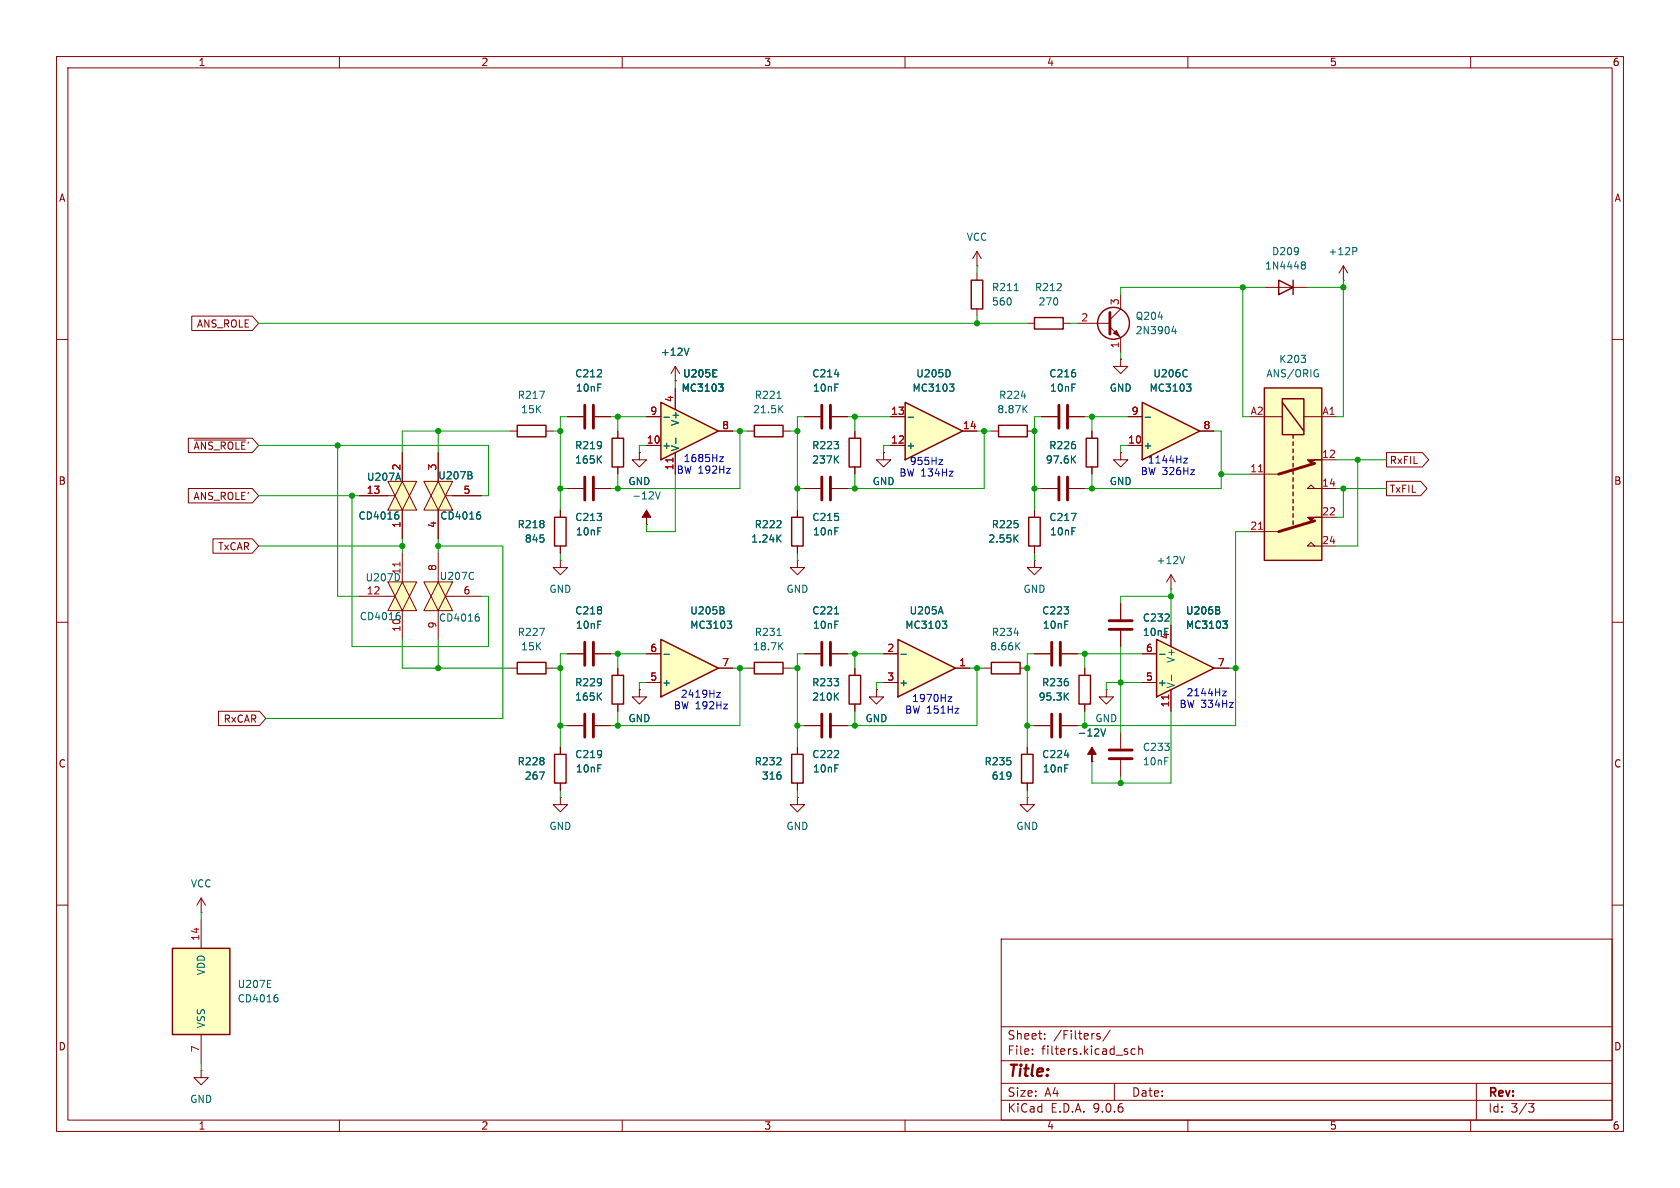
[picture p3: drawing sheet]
<svg xmlns="http://www.w3.org/2000/svg" width="297mm" height="210mm" viewBox="0 0 297 210" stroke-linecap="round" stroke-linejoin="round" font-family="sans-serif">
<g fill="none" stroke="#840000" stroke-width=".18">
<path d="M10 10h277v190h-277zM12 12h273v186h-273zM60 10v2M110 10v2M160 10v2M210 10v2M260 10v2M181.6 57.2h1.3M188 57.2h1.2M10 60h2M285 60h2M182.9 90.2v1.2"/>
<path d="M182.9 96.5v1.3M198.1 80v1.3h1.3l-1.3 1.3-1.3-1.3h1.3M198.1 80h.1M10 110h2M132.1 118.1h1.2M138.4 118.1h1.3M285 110h2M113 121.9v1.3h1.3l-1.3 1.3-1.2-1.3h1.2M113 121.9h.1M182.9 128.3h2.8M187.7 128.3h2.8M193 134.6h.1"/>
<path d="M181.6 141v1.2h1.3l-1.3 1.3-1.3-1.3h1.3M181.6 141h.1M10 160h2M177 166h108v32h-108zM285 160h2M60 198v2M110 198v2M160 198v2M177 194.5h108M177 191.5h108M177 187.5h108M177 181.5h108"/>
<path d="M182.5 186.3v.1M182.5 185.5v.1M184.7 183.6v.1M184.7 182.8v.1M194.5 182.8l-.4-.1-.2 .2 .1 .2 .5 .2v.3h-.6M196.2 182.1l-1.2 2M197 191.5v3M200.7 185.5l-.5-.1-.2 .3v.4l.1 .2h.6M201.3 185.5l.2-.1 .4 .1 .1 .9M201.3 184.9v1.5M210 198v2M260 198v2"/>
<path d="M261 191.5v6.5M270.2 195.1h1l-.5 .6 .4 .1 .1 .5-.3 .3h-.4"/>
</g>
<path d="M182.9 56.1h5.1v2.1h-5.1zM181.9 91.4h2v5.1h-2zM133.3 117.1h5.1v2h-5.1z" fill="none" stroke="#840000" stroke-width=".25"/>
<path d="M179.4 95.1l.6 .7M180 94.6l-.7 .7M137.4 112.3h.7M137.9 114.2l.5 .7M138.4 113.6l-.7 .7M188.2 133.5h.8M194.6 128.8l.4 1.3 .5-1.3" fill="none" stroke="#006464" stroke-width=".18"/>
<path d="M185.9 126.2v4.1M187.5 126.2v4.1" fill="none" stroke="#840000" stroke-width=".51"/>
<path d="M193 132.1l.8 1.3h-.8v1.2v-1.2h-.7z" fill="#840000" stroke="#840000" stroke-width=".18"/>
<path d="M201.9 71.1l10.2 5.1-10.2 5.1z" fill="#ffffc2"/>
<g fill="none" stroke="#840000" stroke-width=".25">
<path d="M91.4 75.2h5.1v2h-5.1zM201.9 71.1l10.2 5.1-10.2 5.1zM175.3 117.1h5v2h-5zM190.8 119.4h2v5.1h-2zM180.6 133.4h2v5h-2z"/>
<circle cx="196.8" cy="57.1" r="2.82"/>
</g>
<g fill="none" stroke="#840000" stroke-width=".18">
<path d="M190.5 57.2h5.7M196.2 57.8l1.9 1.9v2.5M198.1 52.1v2.5l-1.9 1.9M90.2 76.2h1.2M96.5 76.2h1.3M142.2 73.7h2.8M147.1 73.7h2.8M198.1 63.5v1.3h1.3l-1.3 1.2-1.3-1.2h1.3M198.1 63.5h.1M199.4 78.7h2.5M199.4 73.7h2.5M212.1 76.2h2.5"/>
<path d="M174 118.1h1.3M180.3 118.1h1.3M182.9 115.6h2.8M187.7 115.6h2.8M191.8 118.1v1.3M207 104.1h.1M207 101.6l-.8 1.3M207 101.6l.8 1.3M207 101.6v2.5M181.6 132.1v1.3M181.6 138.4v1.3M191.8 124.5v1.2"/>
<path d="M195.6 121.9v1.3h1.2l-1.2 1.3-1.3-1.3h1.3M195.6 121.9h.1"/>
</g>
<g fill="none" stroke="#006464" stroke-width=".18">
<path d="M207.5 57.7l-.3 .9h.8M207.8 58.2v.8M95.4 69.2h.8l-.5 1.2M147.5 66.2h.8M202.5 73.8h.9M209.8 67.9h.7l-.4 .5M209.8 65.4l.1 .1M209.9 66.5l-.1 .1M210.3 68.4l.2 .2v.3l-.2 .3M209.4 98.4l-.4 1.2M179.3 111.9h.8M179.8 114.2l.5 .7"/>
<path d="M180.3 113.6l-.7 .7M188.3 123l.6 .8M188.9 122.5l-.7 .7"/>
</g>
<path d="M196.2 55.2v3.9M145.3 71.6v4.1M146.8 71.6v4.1M185.9 113.5v4.1M187.5 113.5v4.1" fill="none" stroke="#840000" stroke-width=".51"/>
<path d="M196.8 58.9l.6-.5 .5 1z" fill="#840000" stroke="#840000" stroke-width=".18"/>
<path d="M116.8 71.1l10.2 5.1-10.2 5.1z" fill="#ffffc2"/>
<path d="M116.8 71.1l10.2 5.1-10.2 5.1z" fill="none" stroke="#840000" stroke-width=".25"/>
<path d="M114.3 78.7h2.5M114.3 73.7h2.5M127 76.2h2.5" fill="none" stroke="#840000" stroke-width=".18"/>
<path d="M117.4 73.8h.9M126.7 65.4v.1M126.7 66.5v.1M127 67.9h.8l-.4 .5M127.6 68.4l.2 .2v.3l-.2 .3" fill="none" stroke="#006464" stroke-width=".18"/>
<path d="M160 71.1l10.2 5.1-10.2 5.1z" fill="#ffffc2"/>
<path d="M133.3 75.2h5.1v2h-5.1zM160 71.1l10.2 5.1-10.2 5.1z" fill="none" stroke="#840000" stroke-width=".25"/>
<path d="M132.1 76.2h1.2M138.4 76.2h1.3M157.5 78.7h2.5M157.5 73.7h2.5M170.2 76.2h2.5M99.1 99.1v1.2h1.2l-1.2 1.3-1.3-1.3h1.3M99.1 99.1h.1M198.1 106.7v2.8M198.1 111.5v2.8M141 141v1.2h1.2l-1.2 1.3-1.3-1.3h1.3M141 141h.1" fill="none" stroke="#840000" stroke-width=".18"/>
<path d="M137.4 70.4h.7M137.9 72.2l.5 .8M138.4 71.7l-.7 .7M160.5 73.8h1M167.9 67.9h.7l-.4 .5M167.9 65.7v.6M168.4 68.4l.2 .2v.3l-.2 .3" fill="none" stroke="#006464" stroke-width=".18"/>
<path d="M196.1 111.3h4.1M196.1 109.7h4.1" fill="none" stroke="#840000" stroke-width=".51"/>
<path d="M116.8 113l10.2 5.1-10.2 5.1z" fill="#ffffc2"/>
<path d="M176.5 75.2h5.1v2h-5.1zM192 77.5h2.1v5.1h-2.1zM116.8 113l10.2 5.1-10.2 5.1z" fill="none" stroke="#840000" stroke-width=".25"/>
<path d="M175.3 76.2h1.2M181.6 76.2h1.3M184.1 73.7h2.8M189 73.7h2.8M193 76.2v1.3M193 82.6v1.2M114.3 115.6h2.5M127 118.1h2.5M114.3 120.7h2.5M198.1 129.5v2.8M198.1 134.4v2.8" fill="none" stroke="#840000" stroke-width=".18"/>
<path d="M180.6 70h.7M181 72.2l.6 .8M181.6 71.7l-.7 .7M189.6 81.1l.5 .8M190.1 80.6l-.7 .7M117.4 115.7h.9M127.7 107.9l.3 .2v.3l-.2 .1M127.8 107.3l.2 .2-.2 .3M128.6 109.8h.7l-.4 .5M129.1 110.3l.2 .2v.3l-.2 .3" fill="none" stroke="#006464" stroke-width=".18"/>
<path d="M187.2 71.6v4.1M188.7 71.6v4.1M196.1 134.1h4.1M196.1 132.6h4.1" fill="none" stroke="#840000" stroke-width=".51"/>
<path d="M223.5 68.6h10.2v30.5h-10.2z" fill="#ffffc2"/>
<g fill="none" stroke="#840000" stroke-width=".25">
<path d="M223.5 68.6h10.2v30.5h-10.2zM226.7 70.5h3.8v6.3h-3.8zM226.7 71.1l3.8 5.1M228.6 76.8v.7M228.6 78.1v.6M228.6 79.4v.6M228.6 80.6v.7M228.6 81.9v.7M228.6 83.2v.6M228.6 84.5v.6M228.6 85.7v.7M228.6 87v.6"/>
<path d="M228.6 88.3v.6M228.6 89.5v.7M228.6 90.8v.6M228.6 92.1v.6"/>
</g>
<path d="M223.5 73.7h3.2M230.5 73.7h5.7M221 83.8h5.1M221 94h5.1M232.4 86.4l-.6-.7-.7 .7h5.1M232.4 96.5l-.6-.6-.7 .6h5.1M233.7 81.3h2.5M233.7 91.4h2.5M207 110.5v3.8M207 121.9v3.8" fill="none" stroke="#840000" stroke-width=".18"/>
<g fill="#840000" stroke="#840000" stroke-width=".18">
<path d="M231.1 81.3h2.6h-1.3l-.6 .6z"/>
<path d="M231.1 91.4h2.6h-1.3l-.6 .7z"/>
</g>
<path d="M232.4 81.9l-6.3 1.9M232.4 92.1l-6.3 1.9" fill="none" stroke="#840000" stroke-width=".51"/>
<path d="M222.5 83.4h.7M222.5 93.6h.7M206.6 122.9v.7" fill="none" stroke="#a90000" stroke-width=".18"/>
<path d="M230 62.8h.8l-.4 .5M230.7 63.4l.1 .1-.1 .5M232.8 66.1h.3v.4l-.3 .1M232.9 65.3l.1 .1M207.1 119.3v1M214.9 108.5h.6M214.9 107.3h.6M216.2 109.8h.8l-.4 .5M216.7 110.3l.3 .2v.3l-.3 .3" fill="none" stroke="#006464" stroke-width=".18"/>
<path d="M204.5 113l10.1 5.1-10.1 5.1z" fill="#ffffc2"/>
<path d="M171.7 49.5h2v5.1h-2zM226.1 49.5l2.5 1.3-2.5 1.3zM228.6 49.5v2.6M204.5 113l10.1 5.1-10.1 5.1z" fill="none" stroke="#840000" stroke-width=".25"/>
<g fill="none" stroke="#840000" stroke-width=".18">
<path d="M172.7 47h.1M172.7 44.5l-.7 1.2M172.7 44.5l.8 1.2M172.7 44.5v2.5M172.7 48.3v1.2M172.7 54.6v1.3M223.5 50.8h7.6M237.5 49.5h.1M237.5 47l-.8 1.3M237.5 47l.8 1.3M237.5 47v2.5M100.3 73.7h2.8"/>
<path d="M105.2 73.7h2.7M182.9 99.1v1.2h1.2l-1.2 1.3-1.3-1.3h1.3M182.9 99.1h.1M184.1 86.4h2.8M189 86.4h2.8M201.9 115.6h2.6M214.6 118.1h2.6M201.9 120.7h2.6"/>
</g>
<g fill="none" stroke="#006464" stroke-width=".18">
<path d="M179.3 51.4h.7M230.2 46.8h.1M230.2 46.4l.3-.1 .2 .1 .1 .2-.3 .2M230.3 46.8h.2M230.3 46.8l-.1 .1M230.5 46.8l.3 .3-.1 .3-.2 .2-.3-.1M239.2 43.8h.4l.3 .2-.1 .4h-.6M189.4 90.7h.8l-.5 1.3M205 115.7h1M215.3 107.9l.3 .2v.3l-.2 .1M215.5 107.3l.1 .2-.1 .3M216.2 109.8h.8l-.4 .5"/>
<path d="M216.7 110.3l.3 .2v.3l-.3 .3"/>
</g>
<path d="M103.4 71.6v4.1M104.9 71.6v4.1M187.2 84.3v4.1M188.7 84.3v4.1" fill="none" stroke="#840000" stroke-width=".51"/>
<g fill="#ffffc2">
<path d="M74.9 102.9h5.1l-2.5 5.1z"/>
<path d="M77.5 102.9l2.5 5.1h-5.1z"/>
</g>
<path d="M77.5 97.8v5.1M74.9 102.9h5.1l-2.5 5.1zM77.5 102.9l2.5 5.1h-5.1zM77.5 108v5M78.7 105.4h6.4" fill="none" stroke="#840000" stroke-width=".18"/>
<path d="M83.7 101.2v.1M83.7 102.3v.1M84.4 108.5h.2M84.5 109l.2 .3v.3l-.2 .2" fill="none" stroke="#006464" stroke-width=".18"/>
<g fill="#ffffc2">
<path d="M68.6 102.9h5.1l-2.6 5.1z"/>
<path d="M71.1 102.9l2.6 5.1h-5.1z"/>
</g>
<path d="M71.1 97.8v5.1M99.1 90.2v1.2M99.1 96.5v1.3M100.3 86.4h2.8M105.2 86.4h2.7M63.5 105.4h6.3M68.6 102.9h5.1l-2.6 5.1zM71.1 102.9l2.6 5.1h-5.1zM71.1 108v5" fill="none" stroke="#840000" stroke-width=".18"/>
<path d="M70.7 99.4v.7" fill="none" stroke="#a90000" stroke-width=".18"/>
<path d="M70.4 108.3h.2M70.5 108.8l.2 .2v.3M70.6 102v.4" fill="none" stroke="#006464" stroke-width=".18"/>
<path d="M103.4 84.3v4.1M104.9 84.3v4.1" fill="none" stroke="#840000" stroke-width=".51"/>
<path d="M98 91.4h2.1v5.1h-2.1z" fill="none" stroke="#840000" stroke-width=".25"/>
<g fill="#ffffc2">
<path d="M71.1 85.1l2.6 5.1h-5.1z"/>
<path d="M68.6 85.1h5.1l-2.6 5.1z"/>
</g>
<path d="M63.5 87.6h6.3M68.6 85.1h5.1l-2.6 5.1zM71.1 85.1l2.6 5.1h-5.1zM71.1 80v5.1M71.1 90.2v5.1" fill="none" stroke="#840000" stroke-width=".18"/>
<path d="M70.4 83.6l.4 1.3M84.6 90.5h.3M84.7 91l.3 .2v.3l-.3 .3" fill="none" stroke="#006464" stroke-width=".18"/>
<g fill="#ffffc2">
<path d="M77.5 85.1l2.5 5.1h-5.1z"/>
<path d="M74.9 85.1h5.1l-2.5 5.1z"/>
</g>
<path d="M74.9 85.1h5.1l-2.5 5.1zM77.5 85.1l2.5 5.1h-5.1zM77.5 80v5.1M77.5 90.2v5.1M78.7 87.6h6.4M156.2 80v1.3h1.3l-1.3 1.3-1.3-1.3h1.3M156.2 80h.1" fill="none" stroke="#840000" stroke-width=".18"/>
<path d="M70.1 90.5h.3M70.3 91l.2 .2v.3l-.2 .3M83.2 84l.3 .2-.1 .3-.2 .2M83.3 83.4l.1 .2-.1 .3" fill="none" stroke="#006464" stroke-width=".18"/>
<path d="M158.7 113l10.2 5.1-10.2 5.1z" fill="#ffffc2"/>
<path d="M150.1 77.5h2v5.1h-2zM91.4 117.1h5.1v2h-5.1zM150.1 119.4h2v5.1h-2zM158.7 113l10.2 5.1-10.2 5.1zM140 133.4h2v5h-2z" fill="none" stroke="#840000" stroke-width=".25"/>
<g fill="none" stroke="#840000" stroke-width=".18">
<path d="M119.4 67.3h.1M119.4 64.8l-.8 1.2M119.4 64.8l.7 1.2M119.4 64.8v2.5M151.1 76.2v1.3M141 99.1v1.2h1.2l-1.2 1.3-1.3-1.3h1.3M141 99.1h.1M142.2 86.4h2.8M147.1 86.4h2.8M151.1 82.6v1.2M90.2 118.1h1.2M96.5 118.1h1.3"/>
<path d="M100.3 115.6h2.8M105.2 115.6h2.7M142.2 115.6h2.8M147.1 115.6h2.8M151.1 118.1v1.3M156.2 115.6h2.5M168.9 118.1h2.5M141 132.1v1.3M141 138.4v1.3M142.2 128.3h2.8M147.1 128.3h2.8M151.1 124.5v1.2"/>
<path d="M154.9 121.9v1.3h1.3l-1.3 1.3-1.2-1.3h1.2M154.9 121.9h.1M156.2 120.7h2.5"/>
</g>
<path d="M121.8 61.5l-.4 1.3M147.7 81.1l.5 .8M148.2 80.6l-.7 .7M95.4 111.1h.8l-.5 1.2M147.5 108.5h.8M159.3 115.7h.9M166.3 107.3l.4 1.2M166.6 109.8h.8l-.5 .5M167.1 110.3l.3 .2v.3l-.3 .3M147.7 123l.5 .8M148.2 122.5l-.7 .7" fill="none" stroke="#006464" stroke-width=".18"/>
<path d="M145.3 84.3v4.1M146.8 84.3v4.1M103.4 113.5v4.1M104.9 113.5v4.1M145.3 113.5v4.1M146.8 113.5v4.1M145.3 126.2v4.1M146.8 126.2v4.1" fill="none" stroke="#840000" stroke-width=".51"/>
<path d="M30.5 167.6h10.1v15.3h-10.1z" fill="#ffffc2"/>
<path d="M108.2 77.5h2v5.1h-2zM140 91.4h2v5.1h-2zM108.2 119.4h2v5.1h-2zM98 133.4h2.1v5h-2.1zM30.5 167.6h10.1v15.3h-10.1z" fill="none" stroke="#840000" stroke-width=".25"/>
<g fill="none" stroke="#840000" stroke-width=".18">
<path d="M33.9 55.9h10.7l1.1 1.3-1.1 1.2h-10.7zM33.3 77.5h11.3l1.1 1.2-1.1 1.3h-11.3zM34.3 77.8h9.2M100.3 73.7h2.8M105.2 73.7h2.7M109.2 76.2v1.3M114.3 78.7h2.5M114.3 73.7h2.5M119.4 67.3h.1M119.4 68.6v3.8M127 76.2h2.5M142.2 73.7h2.8"/>
<path d="M147.1 73.7h2.8M151.1 76.2v1.3M157.5 78.7h2.5M157.5 73.7h2.5M170.2 76.2h2.5M184.1 73.7h2.8M189 73.7h2.8M193 76.2v1.3M198.1 63.5h.1M199.4 78.7h2.5M199.4 73.7h2.5M212.1 76.2h2.5"/>
<path d="M33.3 86.4h11.3l1.1 1.2-1.1 1.3h-11.3zM37.7 95.2h6.9l1.1 1.3-1.1 1.3h-6.9zM63.5 87.6h5.1M71.1 80v5.1M71.1 90.2v5.1M77.5 80v5.1M77.5 90.2v5.1M80 87.6h5.1M99.1 90.2v1.2M99.1 96.5v1.3M100.3 86.4h2.8M105.2 86.4h2.7"/>
<path d="M109.2 82.6v1.2M113 80v1.3h1.3l-1.3 1.3-1.2-1.3h1.2M113 80h.1M114.3 92.7h.1M119.4 80v3.8M141 90.2v1.2M141 96.5v1.3M142.2 86.4h2.8M147.1 86.4h2.8M151.1 82.6v1.2M156.2 80h.1M182.9 90.2v1.2"/>
<path d="M182.9 96.5v1.3M184.1 86.4h2.8M189 86.4h2.8M193 82.6v1.2M198.1 80h.1M245.1 85.1h6.1l1.1 1.3-1.1 1.2h-6.1zM245.1 80h6.4l1.1 1.3-1.1 1.3h-6.4zM100.3 115.6h2.8M105.2 115.6h2.7M109.2 118.1v1.3M114.3 115.6h2.5M127 118.1h2.5"/>
<path d="M142.2 115.6h2.8M147.1 115.6h2.8M151.1 118.1v1.3M156.2 115.6h2.5M168.9 118.1h2.5M182.9 115.6h2.8M187.7 115.6h2.8M191.8 118.1v1.3M198.1 106.7v2.8M198.1 111.5v2.8M201.9 115.6h2.6M207 110.5v3.8"/>
<path d="M214.6 118.1h2.6M38.6 125.7h7.3l1.1 1.3-1.1 1.3h-7.3zM99.1 132.1v1.3M99.1 138.4v1.3M100.3 128.3h2.8M105.2 128.3h2.7M109.2 124.5v1.2M113 121.9h.1M114.3 120.7h2.5M141 132.1v1.3M141 138.4v1.3M142.2 128.3h2.8"/>
<path d="M147.1 128.3h2.8M151.1 124.5v1.2M154.9 121.9h.1M156.2 120.7h2.5M181.6 132.1v1.3M181.6 138.4v1.3M182.9 128.3h2.8M187.7 128.3h2.8M191.8 124.5v1.2M193 134.6h.1M201.9 120.7h2.6M207 121.9v3.8"/>
<path d="M35.6 158.8v2.5M35.6 158.8l-.8 1.2M35.6 158.8l.7 1.2M99.1 141v1.2h1.2l-1.2 1.3-1.3-1.3h1.3M99.1 141h.1M35.6 161.3h.1M35.6 162.6v5M35.6 189.2v1.3h1.2l-1.2 1.3-1.3-1.3h1.3M35.6 189.2h.1M35.6 182.9v5.1"/>
</g>
<g fill="none" stroke="#006464" stroke-width=".18">
<path d="M117.4 73.8h.9M119.5 77.4v1M121.8 61.5l-.4 1.3M126.7 65.4v.1M126.7 66.5v.1M127 67.9h.8l-.4 .5M127.6 68.4l.2 .2v.3l-.2 .3M147.5 66.2h.8M160.5 73.8h1M167.9 67.9h.7l-.4 .5M167.9 65.7v.6M168.4 68.4l.2 .2v.3l-.2 .3"/>
<path d="M202.5 73.8h.9M209.8 67.9h.7l-.4 .5M209.8 65.4l.1 .1M209.9 66.5l-.1 .1M210.3 68.4l.2 .2v.3l-.2 .3M70.1 90.5h.3M70.3 91l.2 .2v.3l-.2 .3M70.4 83.6l.4 1.3M83.2 84l.3 .2-.1 .3-.2 .2M83.3 83.4l.1 .2-.1 .3M84.6 90.5h.3M84.7 91l.3 .2v.3l-.3 .3"/>
<path d="M105.8 81.1l.5 .8M106.3 80.6l-.7 .7M115.9 86.9l.4 1.3 .4-1.3M137.5 95.1l.6 .7M138.1 94.6l-.7 .7M147.7 81.1l.5 .8M148.2 80.6l-.7 .7M179.4 95.1l.6 .7M180 94.6l-.7 .7M189.4 90.7h.8l-.5 1.3M189.6 81.1l.5 .8M190.1 80.6l-.7 .7"/>
<path d="M117.4 115.7h.9M127.7 107.9l.3 .2v.3l-.2 .1M127.8 107.3l.2 .2-.2 .3M128.6 109.8h.7l-.4 .5M129.1 110.3l.2 .2v.3l-.2 .3M147.5 108.5h.8M159.3 115.7h.9M166.3 107.3l.4 1.2M166.6 109.8h.8l-.5 .5M167.1 110.3l.3 .2v.3l-.3 .3M205 115.7h1M207.1 119.3v1"/>
<path d="M214.9 108.5h.6M214.9 107.3h.6M215.3 107.9l.3 .2v.3l-.2 .1M215.5 107.3l.1 .2-.1 .3M216.2 109.8h.8l-.4 .5M216.7 110.3l.3 .2v.3l-.3 .3M95.4 136.5h.8l-.5 1.2M105.8 123l.5 .8M106.3 122.5l-.7 .7M147.7 123l.5 .8M148.2 122.5l-.7 .7M188.2 133.5h.8"/>
<path d="M188.3 123l.6 .8M188.9 122.5l-.7 .7M194.6 128.8l.4 1.3 .5-1.3M47.3 174.6h.6M47.3 173.3h.6M48.8 175.8h.2M48.9 176.3l.3 .3v.3l-.3 .2"/>
</g>
<path d="M103.4 126.2v4.1M104.9 126.2v4.1" fill="none" stroke="#840000" stroke-width=".51"/>
<path d="M119 80.9v.8M206.6 122.9v.7" fill="none" stroke="#a90000" stroke-width=".18"/>
<path d="M114.3 90.2l.8 1.2h-.8v1.3v-1.3h-.8z" fill="#840000" stroke="#840000" stroke-width=".18"/>
<g fill="none" stroke="#009600" stroke-width=".18">
<path d="M45.7 57.2h135.9M172.7 47v1.3M172.7 55.9v1.3M189.2 57.2h1.3M219.7 50.8v22.9h1.3M223.5 50.8h-25.4v1.3M231.1 50.8h6.4M237.5 49.5v24.2h-1.3M45.7 78.7h40.7v8.9h-1.3M59.7 78.7v26.7h3.8M77.5 76.2v3.8M90.2 76.2h-19.1v3.8"/>
<path d="M97.8 76.2h1.3M100.3 73.7h-1.2v16.5M107.9 73.7h6.4M109.2 73.7v2.5M114.3 78.7h-1.3v1.3M119.4 67.3v1.3M129.5 76.2h2.6M130.8 76.2v10.2h-22.9M139.7 76.2h1.3M142.2 73.7h-1.2v16.5M149.9 73.7h7.6M151.1 73.7v2.5"/>
<path d="M157.5 78.7h-1.3v1.3M172.7 76.2h2.6M174 76.2v10.2h-24.1M184.1 73.7h-1.2v16.5M191.8 73.7h7.6M193 73.7v2.5M198.1 62.2v1.3M199.4 78.7h-1.3v1.3M214.6 76.2h1.3v10.2h-24.1M45.7 96.5h25.4M45.7 87.6h17.8M62.2 87.6v26.7h24.2v-8.9h-1.3"/>
<path d="M71.1 95.3v2.5M77.5 96.5h11.4v30.5h-41.9M77.5 95.3v2.5M99.1 86.4h1.2M99.1 97.8v1.3M109.2 83.8v2.6M119.4 83.8v10.2h-5.1v-1.3M141 86.4h1.2M141 97.8v1.3M151.1 83.8v2.6M182.9 86.4h1.2M182.9 97.8v1.3"/>
<path d="M193 83.8v2.6M215.9 83.8h5.1M221 94h-2.6v34.3h-27.9M236.2 86.4h8.9M236.2 81.3h8.9M237.5 86.4v5h-1.3M240 81.3v15.2h-3.8M71.1 113v5.1h19.1M77.5 113v5.1M97.8 118.1h1.3M100.3 115.6h-1.2v16.5M107.9 115.6h6.4"/>
<path d="M109.2 115.6v2.5M129.5 118.1h2.6M130.8 118.1v10.2h-22.9M139.7 118.1h1.3M142.2 115.6h-1.2v16.5M149.9 115.6h6.3M151.1 115.6v2.5M171.4 118.1h2.6M172.7 118.1v10.2h-22.8M182.9 115.6h-1.3v16.5M190.5 115.6h11.4M191.8 115.6v2.5"/>
<path d="M198.1 114.3v15.2M207 105.4h-8.9v1.3M207 104.1v6.4M217.2 118.1h1.2M99.1 128.3h1.2M99.1 139.7v1.3M109.2 125.7v2.6M114.3 120.7h-1.3v1.2M141 128.3h1.2M141 139.7v1.3M151.1 125.7v2.6M156.2 120.7h-1.3v1.2"/>
<path d="M181.6 128.3h1.3M181.6 139.7v1.3M191.8 125.7v2.6M198.1 137.2v1.2M201.9 120.7h-6.3v1.2M207 125.7v12.7h-14v-3.8M35.6 161.3v1.3M35.6 188v1.2"/>
</g>
<path d="M127.2 80.8h.7l-.7 .8h.7M128.5 82.8h.6l-.6 .8h.6M166 81.3h.6l-.6 .8h.6M167.8 83.3h.7l-.7 .9h.7M209.3 81h.6l-.6 .9h.6M210.5 83.1h.7l-.7 .8h.7M126.7 122.4h.7l-.7 .9h.7M127.9 124.5h.7l-.7 .8h.7M167.6 123.2h.7l-.7 .8h.7M168.8 125.2h.7l-.7 .9h.7M216.1 122.2h.7l-.7 .8h.7M217.4 124.2h.6l-.6 .8h.6" fill="none" stroke="#0000c2" stroke-width=".18"/>
<g fill="#009600" stroke="#009600" stroke-width=".18">
<circle cx="174" cy="76.2" r=".46"/>
<circle cx="172.7" cy="57.2" r=".46"/>
<circle cx="182.9" cy="86.4" r=".46"/>
<circle cx="193" cy="73.7" r=".46"/>
<circle cx="215.9" cy="83.8" r=".46"/>
<circle cx="182.9" cy="76.2" r=".46"/>
<circle cx="193" cy="86.4" r=".46"/>
<circle cx="191.8" cy="115.6" r=".46"/>
<circle cx="207" cy="105.4" r=".46"/>
<circle cx="198.1" cy="120.7" r=".46"/>
<circle cx="237.5" cy="86.4" r=".46"/>
<circle cx="237.5" cy="50.8" r=".46"/>
<circle cx="219.7" cy="50.8" r=".46"/>
<circle cx="240" cy="81.3" r=".46"/>
<circle cx="218.4" cy="118.1" r=".46"/>
<circle cx="191.8" cy="128.3" r=".46"/>
<circle cx="198.1" cy="138.4" r=".46"/>
<circle cx="172.7" cy="118.1" r=".46"/>
<circle cx="181.6" cy="128.3" r=".46"/>
<circle cx="130.8" cy="118.1" r=".46"/>
<circle cx="151.1" cy="115.6" r=".46"/>
<circle cx="141" cy="118.1" r=".46"/>
<circle cx="141" cy="128.3" r=".46"/>
<circle cx="151.1" cy="128.3" r=".46"/>
<circle cx="109.2" cy="115.6" r=".46"/>
<circle cx="59.7" cy="78.7" r=".46"/>
<circle cx="77.5" cy="76.2" r=".46"/>
<circle cx="109.2" cy="73.7" r=".46"/>
<circle cx="62.2" cy="87.6" r=".46"/>
<circle cx="99.1" cy="86.4" r=".46"/>
<circle cx="99.1" cy="76.2" r=".46"/>
<circle cx="109.2" cy="86.4" r=".46"/>
<circle cx="181.6" cy="118.1" r=".46"/>
<circle cx="71.1" cy="96.5" r=".46"/>
<circle cx="77.5" cy="96.5" r=".46"/>
<circle cx="99.1" cy="118.1" r=".46"/>
<circle cx="77.5" cy="118.1" r=".46"/>
<circle cx="109.2" cy="128.3" r=".46"/>
<circle cx="99.1" cy="128.3" r=".46"/>
<circle cx="151.1" cy="86.4" r=".46"/>
<circle cx="141" cy="86.4" r=".46"/>
<circle cx="151.1" cy="73.7" r=".46"/>
<circle cx="141" cy="76.2" r=".46"/>
<circle cx="130.8" cy="76.2" r=".46"/>
</g>
<text font-size="2.8" fill="#840000" x="178" y="190.9">Title:</text>
<g font-size="2.1" fill="#840000">
<text x="178" y="184">Sheet:</text>
<text x="186.2" y="184">/Filters/</text>
<text x="178" y="186.7">File:</text>
<text x="184.1" y="186.7">filters.kicad_sch</text>
<text x="178" y="196.9">KiCad</text>
<text x="178" y="194.1">Size:</text>
<text x="184.7" y="194.1">A4</text>
<text x="185.7" y="196.9">E.D.A.</text>
<text x="193.3" y="196.9">9.0.6</text>
<text x="200" y="194.1">Date:</text>
<text x="263" y="194.3">Rev:</text>
<text x="263" y="196.9">Id:</text>
<text x="267.1" y="196.9">3/3</text>
</g>
<g font-size="1.8" fill="#840000">
<text x="35" y="11.9">1</text>
<text x="85" y="11.9">2</text>
<text x="135" y="11.9">3</text>
<text x="185" y="11.9">4</text>
<text x="235" y="11.9">5</text>
<text x="285" y="11.9">6</text>
<text x="10.3" y="35.9">A</text>
<text x="285.3" y="35.9">A</text>
<text x="34.7" y="58.1">ANS_ROLE</text>
<text x="34.1" y="79.7">~{ANS_ROLE}'</text>
<text x="245.6" y="82.2">RxFIL</text>
<text x="10.3" y="85.9">B</text>
<text x="34.1" y="88.6">ANS_ROLE'</text>
<text x="245.6" y="87.3">TxFIL</text>
<text x="285.3" y="85.9">B</text>
<text x="38.5" y="97.5">TxCAR</text>
<text x="39.4" y="128">RxCAR</text>
<text x="10.3" y="135.9">C</text>
<text x="285.3" y="135.9">C</text>
<text x="10.3" y="185.9">D</text>
<text x="285.3" y="185.9">D</text>
<text x="35" y="199.9">1</text>
<text x="85" y="199.9">2</text>
<text x="135" y="199.9">3</text>
<text x="185" y="199.9">4</text>
<text x="235" y="199.9">5</text>
<text x="285" y="199.9">6</text>
</g>
<g font-size="1.8" fill="#006464">
<text x="170.8" y="42.8">VCC</text>
<text x="223.5" y="47.9">1N4448</text>
<text x="224.8" y="45.3">D209</text>
<text x="234.8" y="45.3">+12P</text>
<text x="175.3" y="51.7">R211</text>
<text x="182.9" y="51.7">R212</text>
<text x="175.3" y="54.2">560</text>
<text x="183.5" y="54.2">270</text>
<text x="200.7" y="56.7">Q204</text>
<text x="200.7" y="59.3">2N3904</text>
<text x="116.7" y="63.1">+12V</text>
<text x="226" y="64.4">K203</text>
<text x="91.4" y="70.7">R217</text>
<text x="101.6" y="66.9">C212</text>
<text x="101.7" y="69.4">10nF</text>
<text x="120.4" y="69.4">MC3103</text>
<text x="120.7" y="66.9">U205C</text>
<text x="120.7" y="66.9">U205E</text>
<text x="133.3" y="70.7">R221</text>
<text x="143.5" y="66.9">C214</text>
<text x="143.6" y="69.4">10nF</text>
<text x="161.2" y="69.4">MC3103</text>
<text x="161.9" y="66.9">U205D</text>
<text x="176.5" y="70.7">R224</text>
<text x="185.4" y="66.9">C216</text>
<text x="185.5" y="69.4">10nF</text>
<text x="196.1" y="69.4">GND</text>
<text x="203.1" y="69.4">MC3103</text>
<text x="203.8" y="66.9">U206C</text>
<text x="223.8" y="66.9">ANS/ORIG</text>
<text x="92" y="73.3">15K</text>
<text x="120.2" y="75.4" transform="rotate(-90 120.2 75.4)">V+</text>
<text x="133" y="73.3">21.5K</text>
<text x="176.2" y="73.3">8.87K</text>
<text x="101.6" y="79.6">R219</text>
<text x="101.6" y="82.1">165K</text>
<text x="117" y="79.6">+</text>
<text x="120.2" y="79.9" transform="rotate(-90 120.2 79.9)">V-</text>
<text x="143.5" y="79.6">R223</text>
<text x="143.5" y="82.1">237K</text>
<text x="160.1" y="79.6">+</text>
<text x="184.8" y="82.1">97.6K</text>
<text x="185.4" y="79.6">R226</text>
<text x="202.1" y="79.6">+</text>
<text x="64.8" y="85.2">U207A</text>
<text x="77.4" y="84.9">U207B</text>
<text x="111" y="86">GND</text>
<text x="111.7" y="88.5">-12V</text>
<text x="154.2" y="86">GND</text>
<text x="196.1" y="86">GND</text>
<text x="63.3" y="92">CD4016</text>
<text x="77.7" y="92">CD4016</text>
<text x="91.4" y="93.6">R218</text>
<text x="101.6" y="92.3">C213</text>
<text x="101.7" y="94.8">10nF</text>
<text x="133.3" y="93.6">R222</text>
<text x="143.5" y="92.3">C215</text>
<text x="143.6" y="94.8">10nF</text>
<text x="175.2" y="93.6">R225</text>
<text x="185.4" y="92.3">C217</text>
<text x="185.5" y="94.8">10nF</text>
<text x="70.9" y="101.6" transform="rotate(-90 70.9 101.6)">11</text>
<text x="92.7" y="96.1">845</text>
<text x="132.7" y="96.1">1.24K</text>
<text x="174.6" y="96.1">2.55K</text>
<text x="204.4" y="99.9">+12V</text>
<text x="64.5" y="103">U207D</text>
<text x="77.6" y="102.7">U207C</text>
<text x="97" y="105">GND</text>
<text x="138.9" y="105">GND</text>
<text x="180.8" y="105">GND</text>
<text x="63.5" y="109.8">CD4016</text>
<text x="70.9" y="111.8" transform="rotate(-90 70.9 111.8)">10</text>
<text x="77.5" y="110.1">CD4016</text>
<text x="91.4" y="112.6">R227</text>
<text x="101.6" y="108.8">C218</text>
<text x="101.7" y="111.4">10nF</text>
<text x="121.9" y="108.8">U205B</text>
<text x="121.9" y="111.4">MC3103</text>
<text x="133.3" y="112.6">R231</text>
<text x="143.5" y="108.8">C221</text>
<text x="143.6" y="111.4">10nF</text>
<text x="159.9" y="111.4">MC3103</text>
<text x="160.7" y="108.8">U205A</text>
<text x="175.2" y="112.6">R234</text>
<text x="184.1" y="108.8">C223</text>
<text x="184.3" y="111.4">10nF</text>
<text x="201.9" y="110.1">C232</text>
<text x="201.9" y="112.6">10nF</text>
<text x="209.6" y="108.8">U206E</text>
<text x="209.6" y="111.4">MC3103</text>
<text x="209.6" y="108.8">U206B</text>
<text x="92" y="115.2">15K</text>
<text x="133" y="115.2">18.7K</text>
<text x="174.9" y="115.2">8.66K</text>
<text x="207.9" y="117.3" transform="rotate(-90 207.9 117.3)">V+</text>
<text x="101.6" y="121.5">R229</text>
<text x="101.6" y="124.1">165K</text>
<text x="117" y="121.5">+</text>
<text x="143.5" y="121.5">R233</text>
<text x="143.5" y="124.1">210K</text>
<text x="158.9" y="121.5">+</text>
<text x="183.5" y="124.1">95.3K</text>
<text x="184.1" y="121.5">R236</text>
<text x="204.6" y="121.5">+</text>
<text x="207.9" y="121.8" transform="rotate(-90 207.9 121.8)">V-</text>
<text x="111" y="127.9">GND</text>
<text x="152.9" y="127.9">GND</text>
<text x="190.4" y="130.4">-12V</text>
<text x="193.5" y="127.9">GND</text>
<text x="91.4" y="135.5">R228</text>
<text x="101.6" y="134.2">C219</text>
<text x="101.7" y="136.8">10nF</text>
<text x="133.3" y="135.5">R232</text>
<text x="143.5" y="134.2">C222</text>
<text x="143.6" y="136.8">10nF</text>
<text x="174" y="135.5">R235</text>
<text x="184.1" y="134.2">C224</text>
<text x="184.3" y="136.8">10nF</text>
<text x="201.9" y="132.9">C233</text>
<text x="201.9" y="135.5">10nF</text>
<text x="92.7" y="138">267</text>
<text x="134.6" y="138">316</text>
<text x="175.2" y="138">619</text>
<text x="97" y="146.9">GND</text>
<text x="138.9" y="146.9">GND</text>
<text x="179.6" y="146.9">GND</text>
<text x="33.6" y="157.1">VCC</text>
<text x="36.4" y="172.5" transform="rotate(-90 36.4 172.5)">VDD</text>
<text x="41.9" y="174.9">U207E</text>
<text x="41.9" y="177.4">CD4016</text>
<text x="36.4" y="181.9" transform="rotate(-90 36.4 181.9)">VSS</text>
<text x="33.5" y="195.2">GND</text>
</g>
<g font-size="1.8" fill="#a90000">
<text x="191.1" y="56.9">2</text>
<text x="197.9" y="54" transform="rotate(-90 197.9 54)">3</text>
<text x="197.9" y="61.7" transform="rotate(-90 197.9 61.7)">1</text>
<text x="119.1" y="71.2" transform="rotate(-90 119.1 71.2)">4</text>
<text x="114.9" y="73.4">9</text>
<text x="127.6" y="75.9">8</text>
<text x="157.4" y="73.4">13</text>
<text x="170.1" y="75.9">14</text>
<text x="200" y="73.4">9</text>
<text x="212.7" y="75.9">8</text>
<text x="221" y="73.4">A2</text>
<text x="233.7" y="73.4">A1</text>
<text x="70.9" y="83.3" transform="rotate(-90 70.9 83.3)">2</text>
<text x="77.2" y="83.3" transform="rotate(-90 77.2 83.3)">3</text>
<text x="114.3" y="78.5">10</text>
<text x="119.1" y="83.2" transform="rotate(-90 119.1 83.2)">11</text>
<text x="157.4" y="78.5">12</text>
<text x="199.3" y="78.5">10</text>
<text x="220.9" y="83.6">11</text>
<text x="233.6" y="81">12</text>
<text x="64.7" y="87.4">13</text>
<text x="81.8" y="87.4">5</text>
<text x="233.6" y="86.1">14</text>
<text x="70.9" y="93.4" transform="rotate(-90 70.9 93.4)">1</text>
<text x="77.2" y="93.4" transform="rotate(-90 77.2 93.4)">4</text>
<text x="220.9" y="93.7">21</text>
<text x="233.6" y="91.2">22</text>
<text x="77.2" y="101" transform="rotate(-90 77.2 101)">8</text>
<text x="233.6" y="96.3">24</text>
<text x="64.7" y="105.2">12</text>
<text x="81.8" y="105.2">6</text>
<text x="77.2" y="111.2" transform="rotate(-90 77.2 111.2)">9</text>
<text x="206.8" y="113.1" transform="rotate(-90 206.8 113.1)">4</text>
<text x="114.9" y="115.3">6</text>
<text x="127.6" y="117.9">7</text>
<text x="156.8" y="115.3">2</text>
<text x="169.5" y="117.9">1</text>
<text x="202.5" y="115.3">6</text>
<text x="215.2" y="117.9">7</text>
<text x="114.9" y="120.4">5</text>
<text x="156.8" y="120.4">3</text>
<text x="202.5" y="120.4">5</text>
<text x="206.8" y="125.1" transform="rotate(-90 206.8 125.1)">11</text>
<text x="35.3" y="166.4" transform="rotate(-90 35.3 166.4)">14</text>
<text x="35.3" y="186.1" transform="rotate(-90 35.3 186.1)">7</text>
</g>
<g font-size="1.8" fill="#0000c2">
<text x="119.5" y="83.9">BW 192Hz</text>
<text x="120.8" y="81.9">1685Hz</text>
<text x="160.7" y="82.4">955Hz</text>
<text x="202.8" y="82.1">1144Hz</text>
<text x="158.9" y="84.4">BW 134Hz</text>
<text x="201.6" y="84.2">BW 326Hz</text>
<text x="119" y="125.6">BW 192Hz</text>
<text x="120.3" y="123.5">2419Hz</text>
<text x="161.1" y="124.3">1970Hz</text>
<text x="208.4" y="125.3">BW 334Hz</text>
<text x="209.7" y="123.3">2144Hz</text>
<text x="159.9" y="126.3">BW 151Hz</text>
</g>
</svg>
